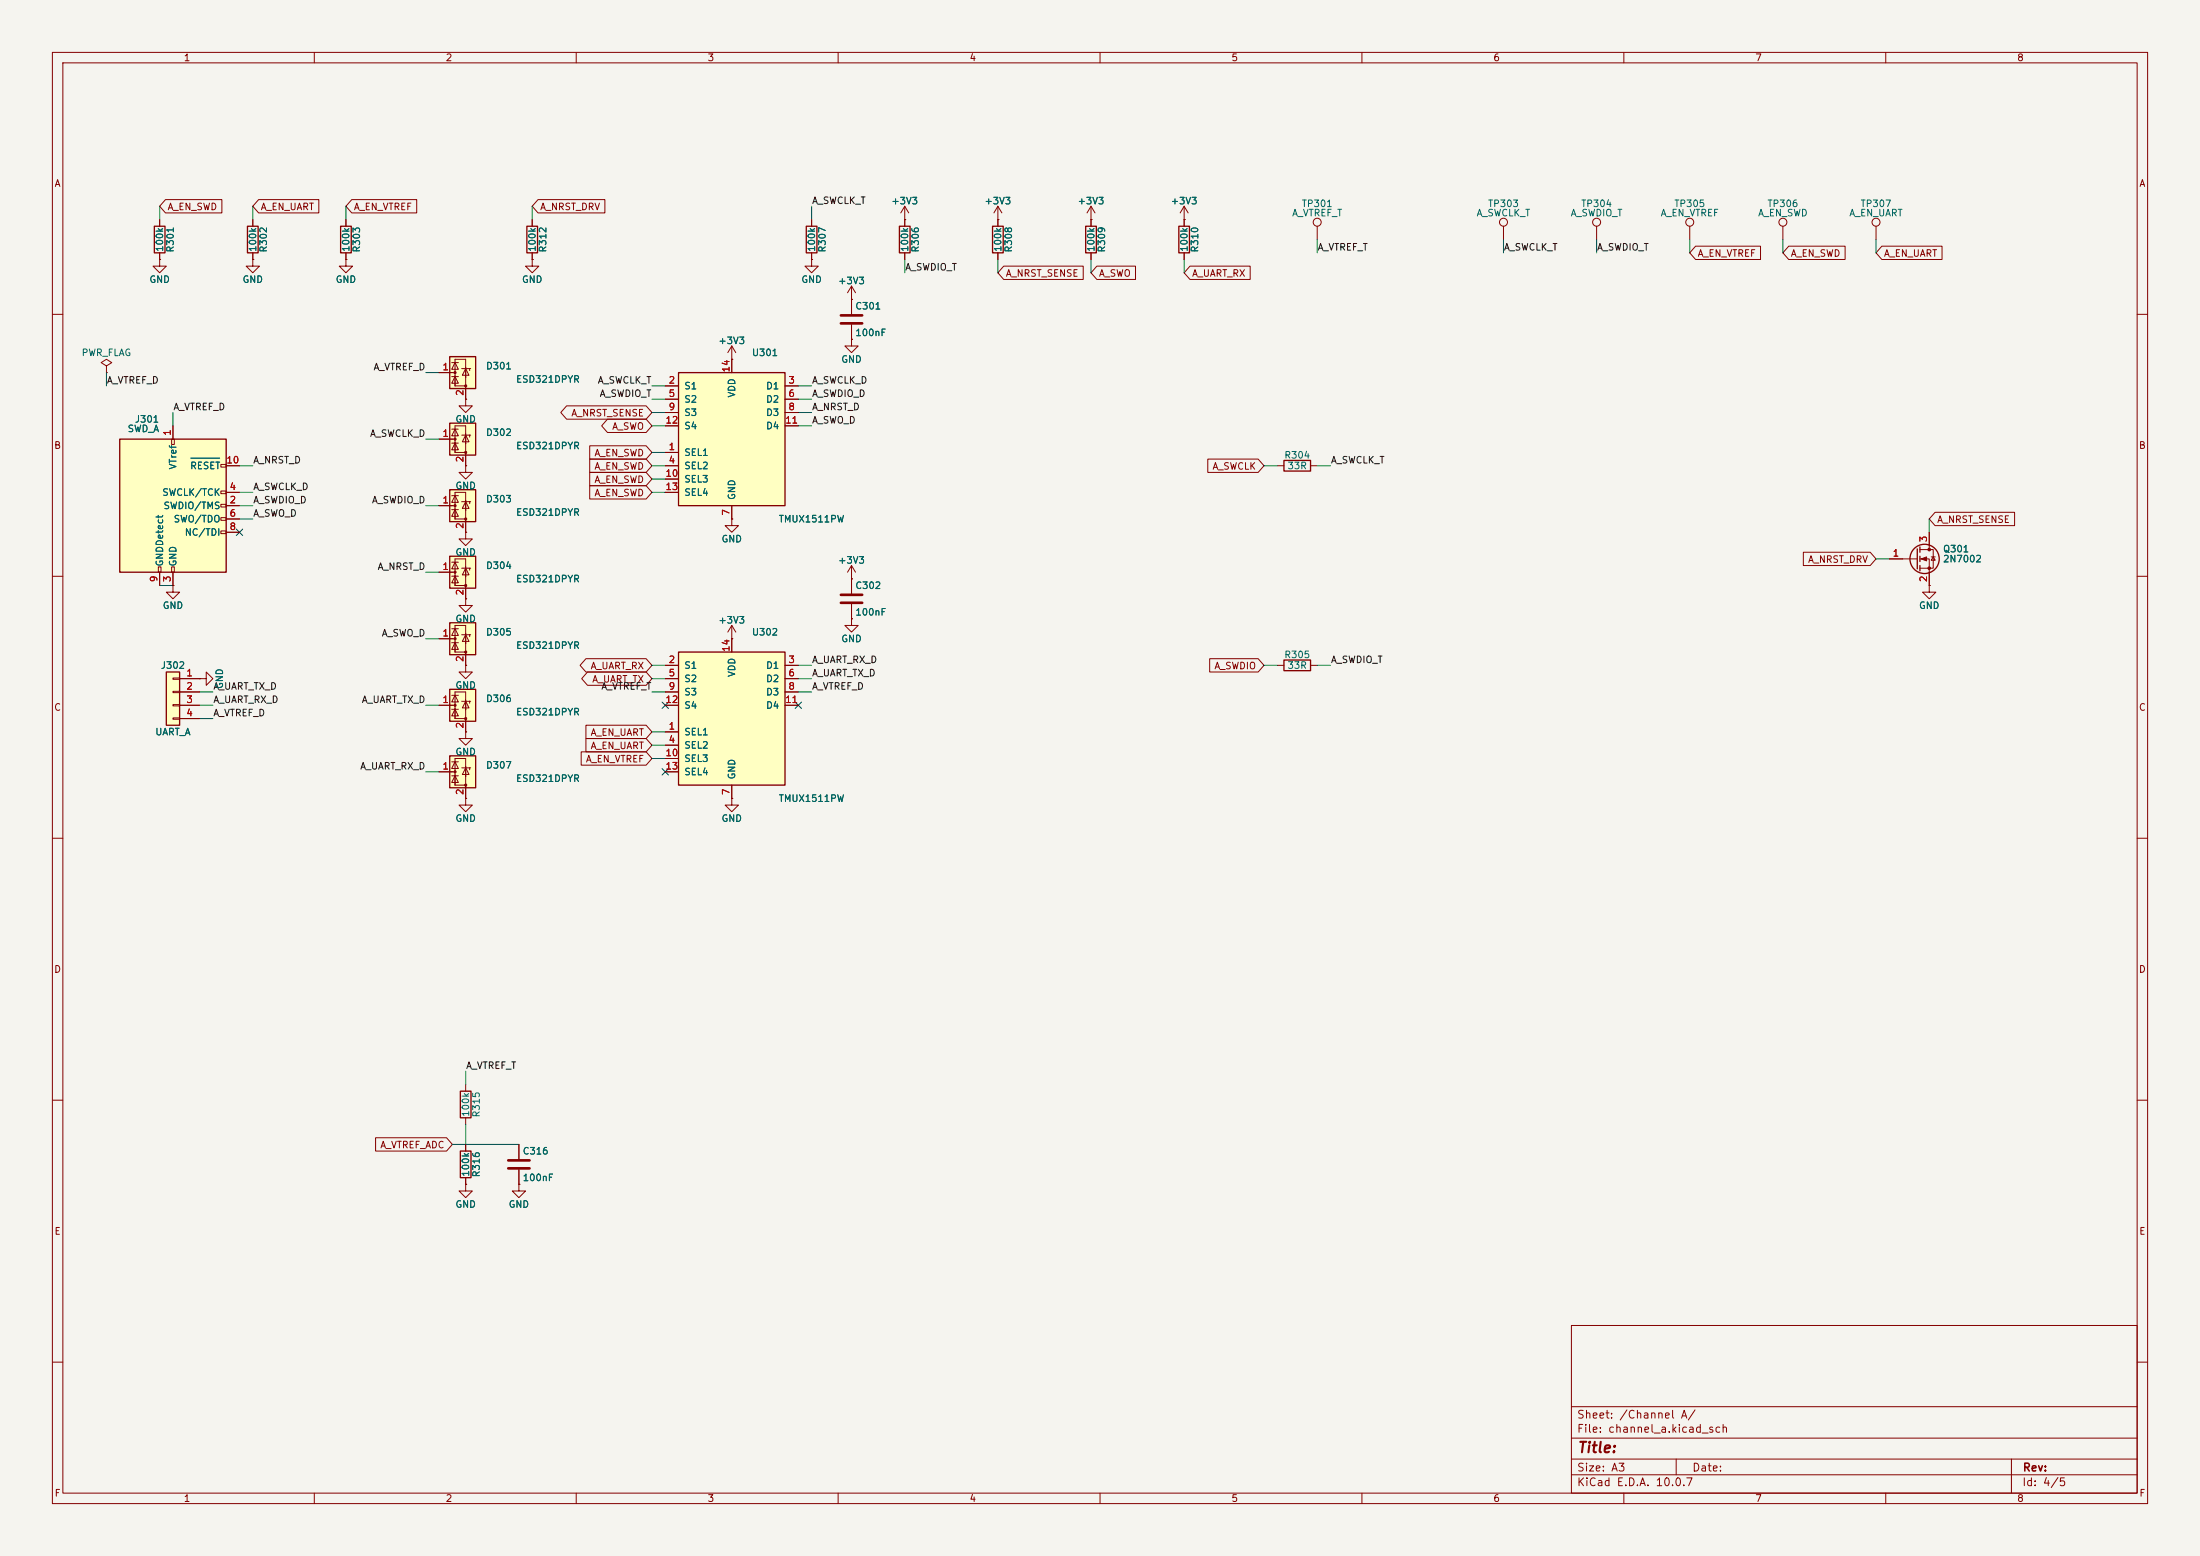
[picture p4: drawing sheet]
<svg xmlns="http://www.w3.org/2000/svg" width="420mm" height="297mm" viewBox="0 0 420 297" stroke-linecap="round" stroke-linejoin="round" font-family="sans-serif">
<path d="M0 0h420v297h-420z" fill="#f5f4ef" stroke="#f5f4ef" stroke-width=".19"/>
<g fill="none" stroke="#840000" stroke-width=".19">
<path d="M10 10h400v277h-400zM12 12h396v273h-396zM60 10v2M110 10v2M160 10v2M210 10v2M260 10v2M310 10v2M360 10v2M154.9 41.9v1.3M154.9 48.3v1.2M304.8 43.2v2.5"/>
<path d="M10 60h2M139.7 68.6h.1M139.7 66l-.8 1.3M139.7 66l.8 1.3M139.7 66v2.6M408 60h2M139.7 99.1v1.2h1.3l-1.3 1.3-1.3-1.3h1.3M139.7 99.1h.1M10 110h2M408 110h2M10 160h2M408 160h2"/>
<path d="M10 210h2M408 210h2M300 253h108v32h-108zM10 260h2M300 278.5h108M300 274.5h108M300 268.5h108M320 278.5v3M384 278.5v6.5M408 260h2M60 285v2M110 285v2"/>
<path d="M160 285v2M210 285v2M260 285v2M300 281.5h108M310 285v2M360 285v2"/>
<circle cx="304.8" cy="42.4" r=".76"/>
</g>
<path d="M153.9 43.2h2.1v5.1h-2.1z" fill="none" stroke="#840000" stroke-width=".25"/>
<path d="M129.5 71.1h20.4v25.4h-20.4z" fill="#ffffc2"/>
<path d="M171.7 43.2h2v5.1h-2zM129.5 71.1h20.4v25.4h-20.4zM245.1 87.9h5.1v2h-5.1z" fill="none" stroke="#840000" stroke-width=".25"/>
<g fill="none" stroke="#840000" stroke-width=".19">
<path d="M172.7 39.4v3.8M172.7 39.4l-.7 1.2M172.7 39.4l.8 1.2M154.9 49.5v1.3h1.3l-1.3 1.3-1.2-1.3h1.2M154.9 49.5h.1M162.6 57.2h.1M162.6 54.6l-.8 1.3M162.6 54.6l.7 1.3M162.6 54.6v2.6M172.7 41.9h.1M172.7 48.3v1.2M287 43.2v2.5"/>
<path d="M322.6 43.2v2.5M340.4 43.2v2.5M358.1 43.2v2.5M127 73.7h2.5M127 76.2h2.5M127 78.7h2.5M139.7 68.6v2.5M149.9 73.7h2.5M149.9 76.2h2.5M149.9 78.7h2.5M127 86.4h2.5M127 88.9h2.5"/>
<path d="M127 91.4h2.5M127 81.3h2.5M127 94h2.5M139.7 96.5v2.6M149.9 81.3h2.5M243.8 88.9h1.3M250.2 88.9h1.3M139.7 119.4v2.5M139.7 119.4l-.8 1.3M139.7 119.4l.8 1.3M139.7 121.9h.1"/>
<circle cx="287" cy="42.4" r=".76"/>
<circle cx="322.6" cy="42.4" r=".76"/>
<circle cx="340.4" cy="42.4" r=".76"/>
<circle cx="358.1" cy="42.4" r=".76"/>
</g>
<path d="M129.5 124.5h20.4v25.4h-20.4z" fill="#ffffc2"/>
<path d="M129.5 124.5h20.4v25.4h-20.4z" fill="none" stroke="#840000" stroke-width=".25"/>
<g fill="none" stroke="#840000" stroke-width=".19">
<path d="M251.5 43.2v2.5M33 111.8v1.2h1.3l-1.3 1.3-1.3-1.3h1.3M33 111.8h.1M38.1 129.5h1.3v-1.2l1.2 1.2-1.2 1.3v-1.3M38.1 129.5h.1M127 139.7h2.5M127 127h2.5M127 129.5h2.5M127 132.1h2.5M127 134.6h2.5M139.7 121.9v2.6M149.9 127h2.5"/>
<path d="M149.9 129.5h2.5M149.9 132.1h2.5M149.9 134.6h2.5M127 142.2h2.5M127 144.8h2.5M127 147.3h2.5M139.7 149.9v2.5"/>
<circle cx="251.5" cy="42.4" r=".76"/>
</g>
<path d="M31.7 128.3h2.6v10.1h-2.6z" fill="#ffffc2"/>
<g fill="none" stroke="#840000" stroke-width=".25">
<path d="M366 104.8v3.8M366.5 104.4v1M366.5 106.2v1M366.5 108v1M31.7 128.3h2.6v10.1h-2.6z"/>
<circle cx="367.4" cy="106.7" r="2.79"/>
</g>
<g fill="none" stroke="#840000" stroke-width=".19">
<path d="M226.1 39.4l-.8 1.2M226.1 39.4l.7 1.2M226.1 39.4v2.5M226.1 41.9h.1M360.7 106.7h5.3M366.5 104.9h2.6v3.6h-2.6M366.5 106.7h1.8v5.1M368.3 101.6v3.3M368.7 106.3h.7M369.1 106.3l.3 .6h-.7zM33 129.4h1.3v.3h-1.3zM33 132h1.3v.2h-1.3z"/>
<path d="M33 134.5h1.3v.2h-1.3zM33 137h1.3v.3h-1.3zM34.3 129.5h3.8M34.3 132.1h3.8M34.3 134.6h3.8M34.3 137.2h3.8"/>
</g>
<g fill="#840000" stroke="#840000" stroke-width=".19">
<path d="M366.8 106.7l1-.4v.8z"/>
<circle cx="368.3" cy="104.9" r=".25"/>
<circle cx="368.3" cy="108.5" r=".25"/>
</g>
<path d="M22.9 83.8h20.3v25.4h-20.3z" fill="#ffffc2"/>
<path d="M29.5 43.2h2v5.1h-2zM47.2 43.2h2.1v5.1h-2.1zM65 43.2h2.1v5.1h-2.1zM189.5 43.2h2v5.1h-2zM207.3 43.2h2v5.1h-2zM225 43.2h2.1v5.1h-2.1zM22.9 83.8h20.3v25.4h-20.3zM245.1 126h5.1v2h-5.1z" fill="none" stroke="#840000" stroke-width=".25"/>
<g fill="none" stroke="#840000" stroke-width=".19">
<path d="M190.5 39.4l-.8 1.2M190.5 39.4l.8 1.2M190.5 39.4v3.8M208.3 39.4v3.8M208.3 39.4l-.8 1.2M208.3 39.4l.7 1.2M30.5 49.5v1.3h1.2l-1.2 1.3-1.3-1.3h1.3M30.5 49.5h.1M30.5 41.9v1.3M30.5 48.3v1.2M48.3 49.5v1.3h1.2l-1.2 1.3-1.3-1.3h1.3M48.3 49.5h.1"/>
<path d="M48.3 41.9v1.3M48.3 48.3v1.2M66 49.5v1.3h1.3l-1.3 1.3-1.2-1.3h1.2M66 49.5h.1M66 41.9v1.3M66 48.3v1.2M101.6 49.5v1.3h1.3l-1.3 1.3-1.3-1.3h1.3M101.6 49.5h.1M162.6 57.2v2.7M190.5 41.9h.1M190.5 48.3v1.2M208.3 41.9h.1"/>
<path d="M208.3 48.3v1.2M226.1 41.9v1.3M226.1 48.3v1.2M20.3 69.9l1-.7-1-.6-1 .6 1 .7v1.2M20.3 71.1h.1M162.6 64.8v1.2h1.2l-1.2 1.3-1.3-1.3h1.3M162.6 64.8h.1M162.6 62v2.8M32.8 83.8h.5v1h-.5zM33 81.3v2.5M42.2 93.7h1v.5h-1zM42.2 88.6h1v.6h-1z"/>
<path d="M42.2 96.3h1v.5h-1zM42.2 98.8h1v.5h-1zM43.2 96.5h2.5M43.2 94h2.5M43.2 99.1h2.5M43.2 88.9h2.5M30.2 108.2h.5v1h-.5zM30.5 109.2v2.6M32.8 108.2h.5v1h-.5zM33 109.2v2.6M42.2 101.3h1v.6h-1zM43.2 101.6h2.5"/>
<path d="M88.9 114.3v1.3h1.3l-1.3 1.2-1.3-1.2h1.3M88.9 114.3h.1M162.6 110.5h.1M162.6 118.1v1.3h1.2l-1.2 1.3-1.3-1.3h1.3M162.6 118.1h.1M162.6 108v5.3M162.6 115.3v2.8M162.6 108l-.8 1.2M162.6 108l.7 1.2M88.9 139.7v1.3h1.3l-1.3 1.2-1.3-1.2h1.3M88.9 139.7h.1M243.8 127h1.3"/>
<path d="M250.2 127h1.3M139.7 152.4v1.3h1.3l-1.3 1.2-1.3-1.2h1.3M139.7 152.4h.1"/>
</g>
<path d="M36.4 87.5h5.5" fill="none" stroke="#006464" stroke-width=".19"/>
<path d="M160.5 60.2h4.1M160.5 61.7h4.1M160.5 113.5h4.1M160.5 115.1h4.1" fill="none" stroke="#840000" stroke-width=".51"/>
<path d="M85.9 118.9h4.9v6.1h-4.9z" fill="#ffffc2"/>
<path d="M85.9 118.9h4.9v6.1h-4.9z" fill="none" stroke="#840000" stroke-width=".25"/>
<path d="M83.8 121.9h3.1M86.2 120h1.3M86.2 122.7h1.3M86.9 120l.6 1.3h-1.3zM86.9 122.7l.6 1.3h-1.3zM88.1 121.2h1.6M88.9 121.2l.6 1.2h-1.2zM88.9 124.5h-2v-5.1h2v7.6M89.7 121.2h.1M89.7 121.2v.3" fill="none" stroke="#840000" stroke-width=".19"/>
<g fill="#840000" stroke="#840000" stroke-width=".19">
<circle cx="86.9" cy="121.9" r=".2"/>
<circle cx="88.9" cy="124.5" r=".2"/>
</g>
<path d="M85.9 131.6h4.9v6.1h-4.9z" fill="#ffffc2"/>
<path d="M100.6 43.2h2v5.1h-2zM85.9 131.6h4.9v6.1h-4.9z" fill="none" stroke="#840000" stroke-width=".25"/>
<path d="M101.6 41.9v1.3M101.6 48.3v1.2M83.8 134.6h3.1M86.2 132.7h1.3M86.2 135.4h1.3M86.9 132.7l.6 1.3h-1.3zM86.9 135.4l.6 1.3h-1.3zM88.1 133.9h1.6M88.9 133.9l.6 1.2h-1.2zM88.9 137.2h-2v-5.1h2v7.6M89.7 133.9h.1M89.7 133.9v.3" fill="none" stroke="#840000" stroke-width=".19"/>
<g fill="#840000" stroke="#840000" stroke-width=".19">
<circle cx="86.9" cy="134.6" r=".2"/>
<circle cx="88.9" cy="137.2" r=".2"/>
</g>
<path d="M85.9 106.2h4.9v6.1h-4.9z" fill="#ffffc2"/>
<path d="M85.9 106.2h4.9v6.1h-4.9z" fill="none" stroke="#840000" stroke-width=".25"/>
<path d="M83.8 109.2h3.1M86.2 107.3h1.3M86.2 110h1.3M86.9 107.3l.6 1.3h-1.3zM86.9 110l.6 1.3h-1.3zM88.1 108.5h1.6M88.9 108.5l.6 1.2h-1.2zM88.9 101.6v1.3h1.3l-1.3 1.2-1.3-1.2h1.3M88.9 101.6h.1M88.9 111.8h-2v-5.1h2v7.6M89.7 108.5h.1M89.7 108.5v.3" fill="none" stroke="#840000" stroke-width=".19"/>
<g fill="#840000" stroke="#840000" stroke-width=".19">
<circle cx="86.9" cy="109.2" r=".2"/>
<circle cx="88.9" cy="111.8" r=".2"/>
</g>
<path d="M85.9 93.5h4.9v6.1h-4.9z" fill="#ffffc2"/>
<path d="M85.9 93.5h4.9v6.1h-4.9z" fill="none" stroke="#840000" stroke-width=".25"/>
<path d="M83.8 96.5h3.1M86.2 94.6h1.3M86.2 97.3h1.3M86.9 94.6l.6 1.3h-1.3zM86.9 97.3l.6 1.3h-1.3zM88.1 95.8h1.6M88.9 95.8l.6 1.2h-1.2zM88.9 88.9v1.3h1.3l-1.3 1.2-1.3-1.2h1.3M88.9 88.9h.1M88.9 99.1h-2v-5.1h2v7.6M89.7 95.8h.1M89.7 95.8v.3" fill="none" stroke="#840000" stroke-width=".19"/>
<g fill="#840000" stroke="#840000" stroke-width=".19">
<circle cx="86.9" cy="96.5" r=".2"/>
<circle cx="88.9" cy="99.1" r=".2"/>
</g>
<path d="M85.9 68.1h4.9v6.1h-4.9z" fill="#ffffc2"/>
<path d="M85.9 68.1h4.9v6.1h-4.9z" fill="none" stroke="#840000" stroke-width=".25"/>
<g fill="none" stroke="#840000" stroke-width=".19">
<path d="M83.8 71.1h3.1M86.2 69.2h1.3M86.2 71.9h1.3M86.9 69.2l.6 1.3h-1.3zM86.9 71.9l.6 1.3h-1.3zM88.1 70.4h1.6M88.9 70.4l.6 1.2h-1.2zM88.9 76.2v1.3h1.3l-1.3 1.2-1.3-1.2h1.3M88.9 76.2h.1M88.9 73.7h-2v-5.1h2v7.6M89.7 70.4h.1M89.7 70.4v.3"/>
<path d="M88.9 127v1.3h1.3l-1.3 1.2-1.3-1.2h1.3M88.9 127h.1"/>
</g>
<g fill="#840000" stroke="#840000" stroke-width=".19">
<circle cx="86.9" cy="71.1" r=".2"/>
<circle cx="88.9" cy="73.7" r=".2"/>
</g>
<path d="M85.9 80.8h4.9v6.1h-4.9z" fill="#ffffc2"/>
<path d="M85.9 80.8h4.9v6.1h-4.9zM87.9 219.7h2v5.1h-2zM87.9 208.3h2v5.1h-2z" fill="none" stroke="#840000" stroke-width=".25"/>
<g fill="none" stroke="#840000" stroke-width=".19">
<path d="M83.8 83.8h3.1M86.2 81.9h1.3M86.2 84.6h1.3M86.9 81.9l.6 1.3h-1.3zM86.9 84.6l.6 1.3h-1.3zM88.1 83.1h1.6M88.9 83.1l.6 1.2h-1.2zM88.9 86.4h-2v-5.1h2v7.6M89.7 83.1h.1M89.7 83.1v.3M368.3 111.8v1.2h1.3l-1.3 1.3-1.3-1.3h1.3M368.3 111.8h.1"/>
<path d="M88.9 152.4v1.3h1.3l-1.3 1.2-1.3-1.2h1.3M88.9 152.4h.1M88.9 207v1.3M88.9 213.4v1.2M88.9 218.4v1.3M99.1 218.4v2.8M88.9 226.1v1.2h1.3l-1.3 1.3-1.3-1.3h1.3M88.9 226.1h.1M88.9 224.8v1.3M99.1 226.1v1.2h1.2l-1.2 1.3-1.3-1.3h1.3M99.1 226.1h.1M99.1 223.3v2.8"/>
</g>
<g fill="#840000" stroke="#840000" stroke-width=".19">
<circle cx="86.9" cy="83.8" r=".2"/>
<circle cx="88.9" cy="86.4" r=".2"/>
</g>
<path d="M97 221.5h4.1M97 223h4.1" fill="none" stroke="#840000" stroke-width=".51"/>
<path d="M85.9 144.3h4.9v6.1h-4.9z" fill="#ffffc2"/>
<path d="M85.9 144.3h4.9v6.1h-4.9z" fill="none" stroke="#840000" stroke-width=".25"/>
<g fill="none" stroke="#840000" stroke-width=".19">
<path d="M31.6 38.1h10.8v2.5h-10.8l-1.1-1.2zM49.4 38.1h11.5v2.5h-11.5l-1.1-1.2zM67.2 38.1h12.4v2.5h-12.4l-1.2-1.2zM102.7 38.1h12.8v2.5h-12.8l-1.1-1.2zM30.5 49.5h.1M30.5 41.9v1.3M30.5 48.3v1.2M48.3 49.5h.1M48.3 41.9v1.3M48.3 48.3v1.2M66 49.5h.1M66 41.9v1.3"/>
<path d="M66 48.3v1.2M101.6 49.5h.1M101.6 41.9v1.3M101.6 48.3v1.2M154.9 49.5h.1M154.9 41.9v1.3M154.9 48.3v1.2M162.6 57.2h.1M162.6 57.2v2.7M172.7 41.9h.1M172.7 41.9v1.3M172.7 48.3v1.2"/>
<path d="M190.5 41.9h.1M190.5 41.9v1.3M190.5 48.3v1.2M191.6 50.8h15.2v2.5h-15.2l-1.1-1.2zM208.3 41.9h.1M208.3 41.9v1.3M208.3 48.3v1.2M209.4 50.8h7.4v2.5h-7.4l-1.1-1.2zM226.1 41.9h.1M226.1 41.9v1.3M226.1 48.3v1.2M227.2 50.8h11.5v2.5h-11.5l-1.1-1.2z"/>
<path d="M323.7 47h12.4v2.5h-12.4l-1.1-1.2zM341.5 47h10.7v2.5h-10.7l-1.1-1.2zM359.3 47h11.4v2.5h-11.4l-1.2-1.2zM83.8 71.1h2.6M88.9 76.2h.1M88.9 73.7v2.5M108.2 77.5h15.1l1.2 1.2-1.2 1.3h-15.1l-1.1-1.3zM127 73.7h2.5M127 76.2h2.5M127 78.7h2.5M139.7 68.6h.1M139.7 68.6v2.5"/>
<path d="M149.9 73.7h2.5M149.9 76.2h2.5M149.9 78.7h2.5M162.6 64.8h.1M162.6 62v2.8M33 81.3v2.5M43.2 88.9h2.5M43.2 94h2.5M43.2 96.5h2.5M43.2 99.1h2.5M83.8 96.5h2.6M83.8 83.8h2.6"/>
<path d="M88.9 88.9h.1M88.9 86.4v2.5M88.9 99.1v2.5M112.6 87.6h10.7l1.2 1.3-1.2 1.3h-10.7zM112.6 92.7h10.7l1.2 1.3-1.2 1.3h-10.7zM112.6 90.2h10.7l1.2 1.2-1.2 1.3h-10.7zM112.6 85.1h10.7l1.2 1.3-1.2 1.2h-10.7zM116 80h7.3l1.2 1.3-1.2 1.3h-7.3l-1.1-1.3zM127 86.4h2.5M127 88.9h2.5M127 91.4h2.5M127 81.3h2.5"/>
<path d="M127 94h2.5M139.7 99.1h.1M139.7 96.5v2.6M149.9 81.3h2.5M230.6 87.6h9.6l1.1 1.3-1.1 1.3h-9.6zM369.4 97.8h15.2v2.5h-15.2l-1.1-1.2zM30.5 109.2v2.6M33 111.8h.1M33 109.2v2.6M43.2 101.6h2.5M83.8 109.2h2.6M88.9 114.3h.1"/>
<path d="M88.9 101.6h.1M88.9 111.8v2.5M162.6 118.1h.1M162.6 110.5h.1M162.6 110.5v2.8M162.6 115.3v2.8M344.3 105.4h12.7l1.1 1.3-1.1 1.3h-12.7zM360.7 106.7h2.5M368.3 111.8h.1M368.3 101.6v2.5M368.3 109.2v2.6M34.3 134.6h3.8"/>
<path d="M34.3 129.5h3.8M34.3 132.1h3.8M34.3 137.2h3.8M38.1 129.5h.1M83.8 121.9h2.6M83.8 134.6h2.6M88.9 139.7h.1M88.9 127h.1M88.9 124.5v2.5M88.9 137.2v2.5M111.9 138.4h11.4l1.2 1.3-1.2 1.3h-11.4zM111.9 125.7h11.4l1.2 1.3-1.2 1.3h-11.4l-1.2-1.3z"/>
<path d="M112.2 128.3h11.1l1.2 1.2-1.2 1.3h-11.1l-1.2-1.3zM127 134.6h2.5M127 129.5h2.5M127 132.1h2.5M127 139.7h2.5M127 127h2.5M139.7 121.9h.1M139.7 121.9v2.6M149.9 134.6h2.5M149.9 129.5h2.5M149.9 132.1h2.5M149.9 127h2.5"/>
<path d="M230.9 125.7h9.3l1.1 1.3-1.1 1.3h-9.3zM83.8 147.3h3.1M86.2 145.4h1.3M86.2 148.1h1.3M86.9 145.4l.6 1.3h-1.3zM86.9 148.1l.6 1.3h-1.3zM88.1 146.6h1.6M88.9 146.6l.6 1.2h-1.2zM88.9 152.4h.1M88.9 149.9h-2v-5.1h2v7.6M89.7 146.6h.1M89.7 146.6v.3"/>
<path d="M110.9 143.5h12.4l1.2 1.3-1.2 1.3h-12.4zM111.9 141h11.4l1.2 1.2-1.2 1.3h-11.4zM127 144.8h2.5M127 147.3h2.5M127 142.2h2.5M139.7 152.4h.1M139.7 149.9v2.5M71.7 217.2h13.5l1.2 1.2-1.2 1.3h-13.5zM88.9 218.4v1.3M99.1 218.4v2.8M88.9 226.1h.1M88.9 224.8v1.3"/>
<path d="M99.1 226.1h.1M99.1 223.3v2.8"/>
</g>
<g fill="#840000" stroke="#840000" stroke-width=".19">
<circle cx="86.9" cy="147.3" r=".2"/>
<circle cx="88.9" cy="149.9" r=".2"/>
</g>
<g fill="none" stroke="#009600" stroke-width=".19">
<path d="M30.5 39.4v2.5M48.3 39.4v2.5M66 39.4v2.5M101.6 39.4v2.5M154.9 39.4v2.5M172.7 49.5v2.6M190.5 49.5v2.6M208.3 49.5v2.6M226.1 49.5v2.6M251.5 45.7v2.6M287 45.7v2.6M304.8 45.7v2.6"/>
<path d="M322.6 45.7v2.6M340.4 45.7v2.6M358.1 45.7v2.6M20.3 71.1v2.6M33 78.7v2.6M81.3 71.1h2.5M124.5 78.7h2.5M124.5 73.7h2.5M124.5 76.2h2.5M152.4 78.7h2.5M152.4 73.7h2.5M152.4 76.2h2.5"/>
<path d="M45.7 88.9h2.6M45.7 94h2.6M45.7 96.5h2.6M45.7 99.1h2.6M81.3 83.8h2.5M81.3 96.5h2.5M124.5 88.9h2.5M124.5 94h2.5M124.5 91.4h2.5M124.5 86.4h2.5M124.5 81.3h2.5M152.4 81.3h2.5"/>
<path d="M241.3 88.9h2.5M251.5 88.9h2.5M368.3 99.1v2.5M30.5 111.8h2.5M81.3 109.2h2.5M358.1 106.7h2.6M38.1 132.1h2.5M38.1 134.6h2.5M38.1 137.2h2.5M81.3 134.6h2.5M81.3 121.9h2.5M124.5 132.1h2.5"/>
<path d="M124.5 139.7h2.5M124.5 129.5h2.5M124.5 127h2.5M152.4 132.1h2.5M152.4 129.5h2.5M152.4 127h2.5M241.3 127h2.5M251.5 127h2.5M81.3 147.3h2.5M124.5 144.8h2.5M124.5 142.2h2.5M86.4 218.4h12.7"/>
<path d="M88.9 204.5v2.5M88.9 214.6v3.8"/>
</g>
<path d="M45.1 101l1.2 1.2M46.3 101l-1.2 1.2M126.4 134l1.2 1.2M127.6 134l-1.2 1.2M151.8 134l1.2 1.2M153 134l-1.2 1.2M126.4 146.7l1.2 1.2M127.6 146.7l-1.2 1.2" fill="none" stroke="#000084" stroke-width=".19"/>
<path d="M36.4 87.5h5.5" fill="none" stroke="#006464" stroke-width=".19"/>
<text font-size="2" fill="#840000" x="301" y="277.8">Title:</text>
<g font-size="1.5" fill="#840000">
<text x="300.9" y="273.8">File: channel_a.kicad_sch</text>
<text x="300.9" y="271.1">Sheet: /Channel A/</text>
<text x="300.9" y="281.2">Size: A3</text>
<text x="322.9" y="281.2">Date:</text>
<text x="386" y="281.2">Rev:</text>
<text x="300.9" y="284">KiCad E.D.A. 10.0.7</text>
<text x="385.9" y="284">Id: 4/5</text>
</g>
<g font-size="1.3" fill="#840000">
<text x="35" y="12">1</text>
<text x="85" y="12">2</text>
<text x="135" y="12">3</text>
<text x="185" y="12">4</text>
<text x="235" y="12">5</text>
<text x="285" y="12">6</text>
<text x="335" y="12">7</text>
<text x="385" y="12">8</text>
<text x="10.3" y="36">A</text>
<text x="408.3" y="36">A</text>
<text x="31.9" y="40.4">A_EN_SWD</text>
<text x="49.7" y="40.4">A_EN_UART</text>
<text x="67.4" y="40.4">A_EN_VTREF</text>
<text x="103" y="40.4">A_NRST_DRV</text>
<text x="191.9" y="53.1">A_NRST_SENSE</text>
<text x="209.7" y="53.1">A_SWO</text>
<text x="227.5" y="53.1">A_UART_RX</text>
<text x="324" y="49.3">A_EN_VTREF</text>
<text x="341.8" y="49.3">A_EN_SWD</text>
<text x="359.5" y="49.3">A_EN_UART</text>
<text x="109" y="79.8">A_NRST_SENSE</text>
<text x="116.8" y="82.3">A_SWO</text>
<text x="10.2" y="86">B</text>
<text x="113.4" y="90">A_EN_SWD</text>
<text x="113.4" y="87.4">A_EN_SWD</text>
<text x="231.4" y="90">A_SWCLK</text>
<text x="408.2" y="86">B</text>
<text x="113.4" y="95">A_EN_SWD</text>
<text x="113.4" y="92.5">A_EN_SWD</text>
<text x="369.7" y="100.1">A_NRST_SENSE</text>
<text x="345.1" y="107.7">A_NRST_DRV</text>
<text x="112.6" y="128.1">A_UART_RX</text>
<text x="112.9" y="130.6">A_UART_TX</text>
<text x="231.7" y="128.1">A_SWDIO</text>
<text x="10.2" y="136">C</text>
<text x="408.2" y="136">C</text>
<text x="112.6" y="140.8">A_EN_UART</text>
<text x="112.6" y="143.3">A_EN_UART</text>
<text x="111.7" y="145.8">A_EN_VTREF</text>
<text x="10.2" y="186">D</text>
<text x="408.2" y="186">D</text>
<text x="72.5" y="219.5">A_VTREF_ADC</text>
<text x="10.3" y="236">E</text>
<text x="408.3" y="236">E</text>
<text x="10.3" y="286">F</text>
<text x="35" y="287">1</text>
<text x="85" y="287">2</text>
<text x="135" y="287">3</text>
<text x="185" y="287">4</text>
<text x="235" y="287">5</text>
<text x="285" y="287">6</text>
<text x="335" y="287">7</text>
<text x="385" y="287">8</text>
<text x="408.3" y="286">F</text>
</g>
<g font-size="1.3" fill="#0f0f0f">
<text x="154.9" y="39.2">A_SWCLK_T</text>
<text x="172.7" y="51.9">A_SWDIO_T</text>
<text x="251.4" y="48.1">A_VTREF_T</text>
<text x="287" y="48.1">A_SWCLK_T</text>
<text x="304.8" y="48.1">A_SWDIO_T</text>
<text x="71.2" y="71">A_VTREF_D</text>
<text x="20.3" y="73.5">A_VTREF_D</text>
<text x="114" y="73.5">A_SWCLK_T</text>
<text x="114.4" y="76.1">A_SWDIO_T</text>
<text x="154.9" y="76.1">A_SWDIO_D</text>
<text x="154.9" y="73.5">A_SWCLK_D</text>
<text x="33" y="78.6">A_VTREF_D</text>
<text x="70.5" y="83.7">A_SWCLK_D</text>
<text x="154.9" y="81.2">A_SWO_D</text>
<text x="154.9" y="78.6">A_NRST_D</text>
<text x="48.2" y="88.8">A_NRST_D</text>
<text x="254" y="88.8">A_SWCLK_T</text>
<text x="48.2" y="93.9">A_SWCLK_D</text>
<text x="48.2" y="98.9">A_SWO_D</text>
<text x="48.2" y="96.4">A_SWDIO_D</text>
<text x="70.9" y="96.4">A_SWDIO_D</text>
<text x="72" y="109.1">A_NRST_D</text>
<text x="72.8" y="121.8">A_SWO_D</text>
<text x="40.6" y="132">A_UART_TX_D</text>
<text x="114.7" y="132">A_VTREF_T</text>
<text x="154.9" y="129.4">A_UART_TX_D</text>
<text x="154.9" y="126.9">A_UART_RX_D</text>
<text x="154.9" y="132">A_VTREF_D</text>
<text x="254" y="126.9">A_SWDIO_T</text>
<text x="40.6" y="137">A_VTREF_D</text>
<text x="40.6" y="134.5">A_UART_RX_D</text>
<text x="69" y="134.5">A_UART_TX_D</text>
<text x="68.7" y="147.2">A_UART_RX_D</text>
<text x="88.9" y="204.3">A_VTREF_T</text>
</g>
<g font-size="1.3" fill="#006464">
<text x="170.1" y="39.3">+3V3</text>
<text x="187.8" y="39.3">+3V3</text>
<text x="205.6" y="39.3">+3V3</text>
<text x="223.4" y="39.3">+3V3</text>
<text x="246.6" y="41.6">A_VTREF_T</text>
<text x="248.4" y="39.8">TP301</text>
<text x="281.8" y="41.6">A_SWCLK_T</text>
<text x="284" y="39.8">TP303</text>
<text x="299.7" y="41.6">A_SWDIO_T</text>
<text x="301.7" y="39.8">TP304</text>
<text x="316.9" y="41.6">A_EN_VTREF</text>
<text x="319.5" y="39.8">TP305</text>
<text x="335.5" y="41.6">A_EN_SWD</text>
<text x="337.3" y="39.8">TP306</text>
<text x="352.9" y="41.6">A_EN_UART</text>
<text x="355.1" y="39.8">TP307</text>
<text x="31.4" y="48.2" transform="rotate(-90 31.4 48.2)">100k</text>
<text x="33.5" y="48.3" transform="rotate(-90 33.5 48.3)">R301</text>
<text x="49.2" y="48.2" transform="rotate(-90 49.2 48.2)">100k</text>
<text x="51.3" y="48.3" transform="rotate(-90 51.3 48.3)">R302</text>
<text x="67" y="48.2" transform="rotate(-90 67 48.2)">100k</text>
<text x="69" y="48.3" transform="rotate(-90 69 48.3)">R303</text>
<text x="102.6" y="48.2" transform="rotate(-90 102.6 48.2)">100k</text>
<text x="104.6" y="48.3" transform="rotate(-90 104.6 48.3)">R312</text>
<text x="155.9" y="48.2" transform="rotate(-90 155.9 48.2)">100k</text>
<text x="157.9" y="48.3" transform="rotate(-90 157.9 48.3)">R307</text>
<text x="173.7" y="48.2" transform="rotate(-90 173.7 48.2)">100k</text>
<text x="175.7" y="48.3" transform="rotate(-90 175.7 48.3)">R306</text>
<text x="191.5" y="48.2" transform="rotate(-90 191.5 48.2)">100k</text>
<text x="193.5" y="48.3" transform="rotate(-90 193.5 48.3)">R308</text>
<text x="209.2" y="48.2" transform="rotate(-90 209.2 48.2)">100k</text>
<text x="211.3" y="48.3" transform="rotate(-90 211.3 48.3)">R309</text>
<text x="227" y="48.2" transform="rotate(-90 227 48.2)">100k</text>
<text x="229.1" y="48.3" transform="rotate(-90 229.1 48.3)">R310</text>
<text x="28.4" y="54.3">GND</text>
<text x="46.2" y="54.3">GND</text>
<text x="64" y="54.3">GND</text>
<text x="99.5" y="54.3">GND</text>
<text x="152.9" y="54.3">GND</text>
<text x="159.9" y="54.6">+3V3</text>
<text x="163.2" y="59.4">C301</text>
<text x="137" y="66">+3V3</text>
<text x="163.2" y="64.5">100nF</text>
<text x="15.5" y="68.3">PWR_FLAG</text>
<text x="92.7" y="70.8">D301</text>
<text x="143.4" y="68.3">U301</text>
<text x="160.5" y="69.5">GND</text>
<text x="98.4" y="73.4">ESD321DPYR</text>
<text x="130.5" y="74.6">S1</text>
<text x="130.5" y="77.2">S2</text>
<text x="140.7" y="76" transform="rotate(-90 140.7 76)">VDD</text>
<text x="146.1" y="74.6">D1</text>
<text x="146.1" y="77.2">D2</text>
<text x="24.3" y="82.8">SWD_A</text>
<text x="25.6" y="81">J301</text>
<text x="86.8" y="81">GND</text>
<text x="92.7" y="83.5">D302</text>
<text x="130.5" y="79.7">S3</text>
<text x="130.5" y="82.2">S4</text>
<text x="146.1" y="79.7">D3</text>
<text x="146.1" y="82.2">D4</text>
<text x="34" y="89.7" transform="rotate(-90 34 89.7)">VTref</text>
<text x="36.2" y="89.9">RESET</text>
<text x="98.4" y="86.1">ESD321DPYR</text>
<text x="130.5" y="87.3">SEL1</text>
<text x="130.5" y="89.9">SEL2</text>
<text x="245.1" y="87.8">R304</text>
<text x="245.7" y="89.9">33R</text>
<text x="30.9" y="94.9">SWCLK/TCK</text>
<text x="86.8" y="93.7">GND</text>
<text x="130.5" y="92.4">SEL3</text>
<text x="130.5" y="94.9">SEL4</text>
<text x="140.7" y="95.5" transform="rotate(-90 140.7 95.5)">GND</text>
<text x="31.1" y="97.5">SWDIO/TMS</text>
<text x="33" y="100">SWO/TDO</text>
<text x="92.7" y="96.2">D303</text>
<text x="98.4" y="98.8">ESD321DPYR</text>
<text x="148.6" y="100">TMUX1511PW</text>
<text x="35.2" y="102.6">NC/TDI</text>
<text x="86.8" y="106.4">GND</text>
<text x="137.6" y="103.8">GND</text>
<text x="159.9" y="107.9">+3V3</text>
<text x="370.8" y="105.7">Q301</text>
<text x="370.8" y="107.6">2N7002</text>
<text x="31.4" y="108.2" transform="rotate(-90 31.4 108.2)">GNDDetect</text>
<text x="34" y="108.2" transform="rotate(-90 34 108.2)">GND</text>
<text x="92.7" y="108.9">D304</text>
<text x="98.4" y="111.5">ESD321DPYR</text>
<text x="163.2" y="112.7">C302</text>
<text x="31" y="116.5">GND</text>
<text x="86.8" y="119.1">GND</text>
<text x="137" y="119.3">+3V3</text>
<text x="163.2" y="117.8">100nF</text>
<text x="366.2" y="116.5">GND</text>
<text x="92.7" y="121.6">D305</text>
<text x="98.4" y="124.2">ESD321DPYR</text>
<text x="143.4" y="121.6">U302</text>
<text x="160.5" y="122.9">GND</text>
<text x="245.1" y="125.9">R305</text>
<text x="30.6" y="128">J302</text>
<text x="42.9" y="131.6" transform="rotate(-90 42.9 131.6)">GND</text>
<text x="86.8" y="131.8">GND</text>
<text x="130.5" y="128">S1</text>
<text x="130.5" y="130.5">S2</text>
<text x="140.7" y="129.3" transform="rotate(-90 140.7 129.3)">VDD</text>
<text x="146.1" y="128">D1</text>
<text x="146.1" y="130.5">D2</text>
<text x="245.7" y="128">33R</text>
<text x="92.7" y="134.3">D306</text>
<text x="98.4" y="136.9">ESD321DPYR</text>
<text x="130.5" y="133">S3</text>
<text x="130.5" y="135.6">S4</text>
<text x="146.1" y="133">D3</text>
<text x="146.1" y="135.6">D4</text>
<text x="29.5" y="140.7">UART_A</text>
<text x="130.5" y="140.7">SEL1</text>
<text x="130.5" y="143.2">SEL2</text>
<text x="86.8" y="144.5">GND</text>
<text x="92.7" y="147">D307</text>
<text x="98.4" y="149.6">ESD321DPYR</text>
<text x="130.5" y="145.7">SEL3</text>
<text x="130.5" y="148.3">SEL4</text>
<text x="140.7" y="148.9" transform="rotate(-90 140.7 148.9)">GND</text>
<text x="148.6" y="153.4">TMUX1511PW</text>
<text x="86.8" y="157.2">GND</text>
<text x="137.6" y="157.2">GND</text>
<text x="89.9" y="213.3" transform="rotate(-90 89.9 213.3)">100k</text>
<text x="91.9" y="213.4" transform="rotate(-90 91.9 213.4)">R315</text>
<text x="99.7" y="220.7">C316</text>
<text x="89.9" y="224.7" transform="rotate(-90 89.9 224.7)">100k</text>
<text x="91.9" y="224.8" transform="rotate(-90 91.9 224.8)">R316</text>
<text x="99.7" y="225.8">100nF</text>
<text x="86.8" y="230.8">GND</text>
<text x="97" y="230.8">GND</text>
</g>
<g font-size="1.3" fill="#a90000">
<text x="84.4" y="71">1</text>
<text x="139.6" y="71.2" transform="rotate(-90 139.6 71.2)">14</text>
<text x="88.8" y="75.7" transform="rotate(-90 88.8 75.7)">2</text>
<text x="127.5" y="73.5">2</text>
<text x="127.5" y="76.1">5</text>
<text x="150.4" y="73.5">3</text>
<text x="150.4" y="76.1">6</text>
<text x="32.9" y="83.3" transform="rotate(-90 32.9 83.3)">1</text>
<text x="84.4" y="83.7">1</text>
<text x="126.9" y="81.1">12</text>
<text x="127.5" y="78.6">9</text>
<text x="149.8" y="81.1">11</text>
<text x="150.4" y="78.6">8</text>
<text x="43.1" y="88.8">10</text>
<text x="88.8" y="88.4" transform="rotate(-90 88.8 88.4)">2</text>
<text x="127.5" y="86.2">1</text>
<text x="127.5" y="88.8">4</text>
<text x="43.7" y="93.8">4</text>
<text x="126.9" y="91.3">10</text>
<text x="126.9" y="93.8">13</text>
<text x="43.7" y="96.4">2</text>
<text x="43.7" y="98.9">6</text>
<text x="43.7" y="101.5">8</text>
<text x="84.4" y="96.4">1</text>
<text x="88.8" y="101.1" transform="rotate(-90 88.8 101.1)">2</text>
<text x="139.6" y="98.5" transform="rotate(-90 139.6 98.5)">7</text>
<text x="361.2" y="106.5">1</text>
<text x="368.2" y="103.6" transform="rotate(-90 368.2 103.6)">3</text>
<text x="30.3" y="111.2" transform="rotate(-90 30.3 111.2)">9</text>
<text x="32.9" y="111.2" transform="rotate(-90 32.9 111.2)">3</text>
<text x="84.4" y="109.1">1</text>
<text x="88.8" y="113.8" transform="rotate(-90 88.8 113.8)">2</text>
<text x="368.2" y="111.2" transform="rotate(-90 368.2 111.2)">2</text>
<text x="84.4" y="121.8">1</text>
<text x="139.6" y="124.5" transform="rotate(-90 139.6 124.5)">14</text>
<text x="35.5" y="129.4">1</text>
<text x="35.5" y="131.9">2</text>
<text x="88.8" y="126.5" transform="rotate(-90 88.8 126.5)">2</text>
<text x="127.5" y="126.9">2</text>
<text x="127.5" y="129.4">5</text>
<text x="127.5" y="131.9">9</text>
<text x="150.4" y="126.9">3</text>
<text x="150.4" y="129.4">6</text>
<text x="150.4" y="131.9">8</text>
<text x="35.5" y="134.5">3</text>
<text x="35.5" y="137">4</text>
<text x="84.4" y="134.5">1</text>
<text x="126.9" y="134.5">12</text>
<text x="149.8" y="134.5">11</text>
<text x="88.8" y="139.2" transform="rotate(-90 88.8 139.2)">2</text>
<text x="127.5" y="139.6">1</text>
<text x="127.5" y="142.1">4</text>
<text x="84.4" y="147.2">1</text>
<text x="126.9" y="144.6">10</text>
<text x="126.9" y="147.2">13</text>
<text x="88.8" y="151.9" transform="rotate(-90 88.8 151.9)">2</text>
<text x="139.6" y="151.9" transform="rotate(-90 139.6 151.9)">7</text>
</g>
</svg>
